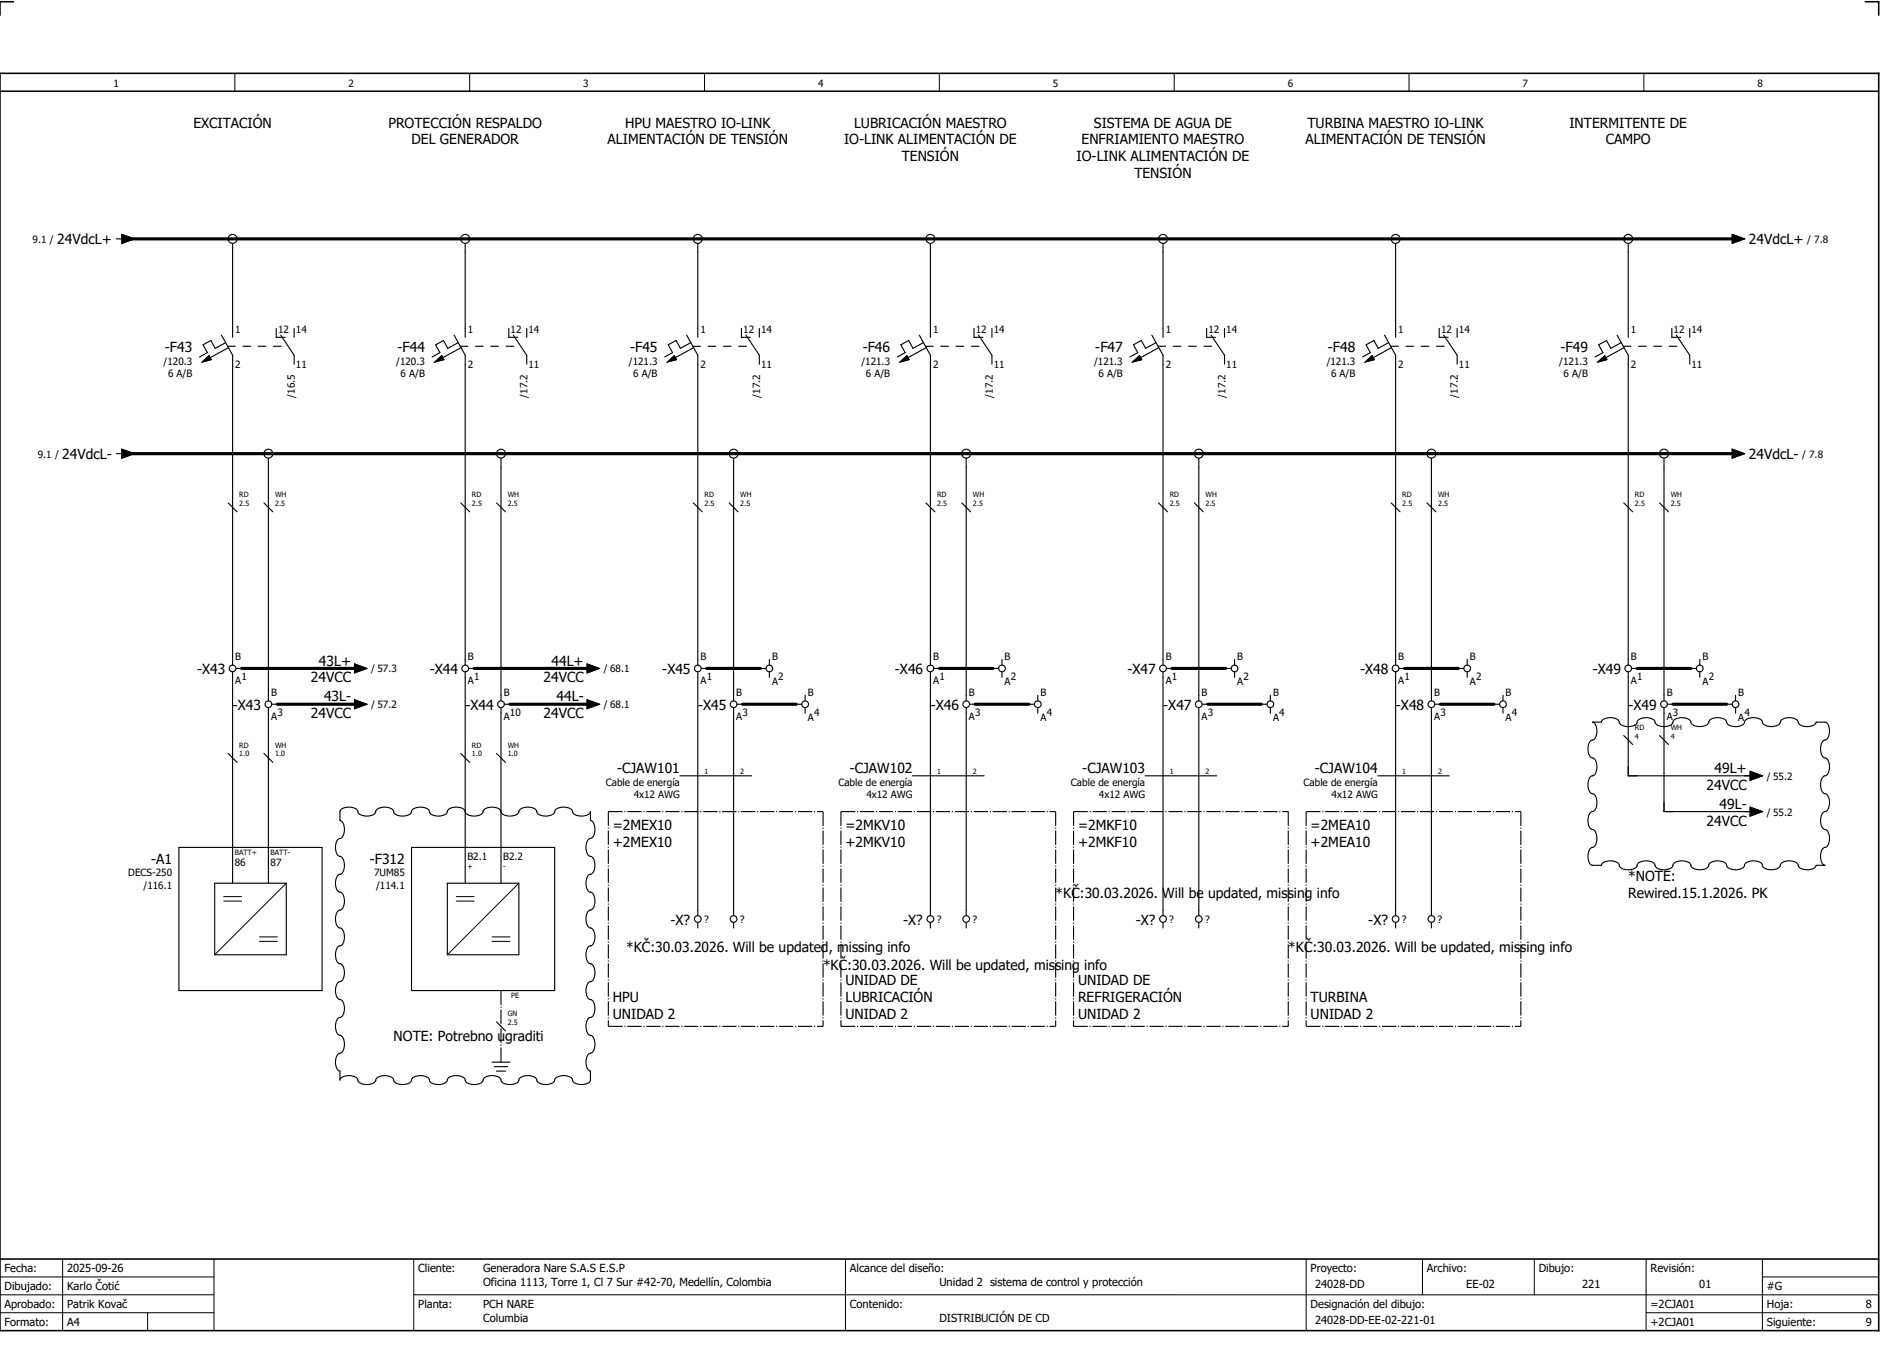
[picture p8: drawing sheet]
<svg xmlns="http://www.w3.org/2000/svg" width="421mm" height="301mm" viewBox="0 0 421 301" stroke-linecap="round" stroke-linejoin="round" font-family="sans-serif">
<path d="M0 16.4h420v281h-420zM3 .4h-3v3M417 .4h3v3M0 20.4h420M0 281.4h420" fill="none" stroke="#000" stroke-width=".35"/>
<g fill="none" stroke="#000" stroke-width=".22">
<path d="M52.5 16.4v4M105 16.4v4M157.5 16.4v4M210 16.4v4M262.5 16.4v4M315 16.4v4M367.5 16.4v4M64 197.4l-16 16M116 197.4l-16 16M50 200.4h4M50 201.4h4M58 210.4h4"/>
<path d="M58 209.4h4M102 200.4h4M102 201.4h4M110 210.4h4M110 209.4h4M0 285.4h47.8M0 293.4h47.8M14 281.4v16M33 293.4v4M47.8 281.4v16M47.8 289.4h-47.8M92.5 281.4v16"/>
<path d="M92.5 289.4h327.5M189 281.4v16M292 281.4v15.8M318 281.4v8M343 281.4v8M368 281.4v15.8M368 293.4h52M394 285.4h26M394 281.4v15.8"/>
</g>
<g fill="none" stroke="#000" stroke-width=".25">
<path d="M26 53.4h1.3M27.3 52.4l2.7 1-2.7 1zM50.5 53.4h3M52 54.4v21M102.5 53.4h3M104 54.4v21M154.5 53.4h3M156 54.4v21M206.5 53.4h3M208 54.4v21M258.5 53.4h3M260 54.4v21"/>
<path d="M310.5 53.4h3M312 54.4v21M362.5 53.4h3M364 54.4v21M386 53.4h1.3M387.3 52.4l2.7 1-2.7 1zM49.5 74.9l2.5 4.5v69.2M50.4 76.6l-2.3 1.3-1-1.8-1.7 1 1 1.7-1.8 1M50.9 77.4h1.7M51.1 77.7l-4.1 2.2M54.3 77.4h1.7M57.7 77.4h1.7"/>
<path d="M61.2 77.4h1.7M61.7 73.4v2h2.1M62.7 74.9l3.1 4.5v2M65.8 73.4v2M101.5 74.9l2.5 4.5v69.2M102.4 76.6l-2.3 1.3-1-1.8-1.7 1 1 1.7-1.8 1M102.9 77.4h1.7M103.1 77.7l-4.1 2.2M106.3 77.4h1.7M109.7 77.4h1.7M113.2 77.4h1.7M113.8 73.4v2h1.9"/>
<path d="M114.8 74.9l3 4.5v2M117.8 73.4v2M153.5 74.9l2.5 4.5v69.2M154.4 76.6l-2.3 1.3-1-1.8-1.7 1 1 1.7-1.8 1M154.9 77.4h1.7M155.1 77.7l-4.1 2.2M158.3 77.4h1.7M161.7 77.4h1.7M165.2 77.4h1.7M165.8 73.4v2h2M166.7 74.9l3.1 4.5v2M169.7 73.4v2"/>
<path d="M205.5 74.9l2.5 4.5v69.2M206.4 76.6l-2.3 1.3-1-1.8-1.7 1 1 1.7-1.8 1M206.9 77.4h1.7M207.1 77.7l-4.1 2.2M210.3 77.4h1.7M213.7 77.4h1.7M217.2 77.4h1.7M217.7 73.4v2h2M218.8 74.9l3 4.5v2M221.8 73.4v2M257.5 74.9l2.5 4.5v69.2M258.4 76.6l-2.3 1.3-1-1.8-1.7 1 1 1.7-1.8 1"/>
<path d="M258.9 77.4h1.7M259.1 77.7l-4.1 2.2M262.3 77.4h1.7M265.7 77.4h1.7M269.2 77.4h1.7M269.8 73.4v2h2M270.7 74.9l3.1 4.5v2M273.7 73.4v2M309.5 74.9l2.5 4.5v2M310.4 76.6l-2.3 1.3-1-1.8-1.7 1 1 1.7-1.8 1M310.9 77.4h1.7M311.1 77.7l-4.1 2.2"/>
<path d="M314.3 77.4h1.7M317.7 77.4h1.7M321.2 77.4h1.7M321.7 73.4v2h2.1M322.8 74.9l3 4.5v2M325.8 73.4v2M361.5 74.9l2.5 4.5v69.2M362.4 76.6l-2.3 1.3-1-1.8-1.7 1 1 1.7-1.8 1M362.9 77.4h1.7M363.1 77.7l-4.1 2.2M366.3 77.4h1.7M369.7 77.4h1.7"/>
<path d="M373.2 77.4h1.7M373.8 73.4v2h2M374.7 74.9l3.1 4.5v2M377.8 73.4v2M45.2 80.9l1.5-1.4 .5 .9zM97.2 80.9l1.5-1.4 .5 .9zM149.2 80.9l1.5-1.4 .5 .9zM201.2 80.9l1.5-1.4 .5 .9zM253.2 80.9l1.5-1.4 .5 .9zM305.2 80.9l1.5-1.4 .5 .9zM312 81.4v67.2M357.2 80.9l1.5-1.4 .5 .9z"/>
<path d="M26 101.4h1.3M27.3 100.4l2.7 1-2.7 1zM51 112.4l2 2M58.5 101.4h3M59 112.4l2 2M60 102.4v54.2M103 112.4l2 2M110.5 101.4h3M111 112.4l2 2M112 102.4v54.2M155 112.4l2 2M162.5 101.4h3"/>
<path d="M163 112.4l2 2M164 102.4v54.2M207 112.4l2 2M214.5 101.4h3M215 112.4l2 2M216 102.4v54.2M259 112.4l2 2M266.5 101.4h3M267 112.4l2 2M268 102.4v54.2M311 112.4l2 2M318.5 101.4h3"/>
<path d="M319 112.4l2 2M320 102.4v54.2M363 112.4l2 2M370.5 101.4h3M371 112.4l2 2M372 102.4v54.2M386 101.4h1.3M387.3 100.4l2.7 1-2.7 1zM52 150.1v47.3M52.8 149.4h1.2M60 158.1v39.3M60.8 157.4h1.2"/>
<path d="M78 149.4h1.3M78 157.4h1.3M79.3 148.4l2.7 1-2.7 1zM79.3 156.4l2.7 1-2.7 1zM104 150.1v47.3M104.7 149.4h1.3M112 158.1v39.3M112.7 157.4h1.3M130 149.4h1.2M130 157.4h1.2M131.2 148.4l2.8 1-2.8 1zM131.2 156.4l2.8 1-2.8 1z"/>
<path d="M156 150.1v54.5M156.8 149.4h1.2M164 158.1v46.5M164.8 157.4h1.2M170 149.4h1.2M172 147.4v1.2M172 150.1v1.3M178 157.4h1.2M180 155.4v1.2M180 158.1v1.3M208 150.1v54.5M208.7 149.4h1.3"/>
<path d="M216 158.1v46.5M216.7 157.4h1.3M222 149.4h1.3M224 147.4v1.2M224 150.1v1.3M230 157.4h1.3M232 155.4v1.2M232 158.1v1.3M260 150.1v54.5M260.8 149.4h1.2M268 158.1v46.5M268.7 157.4h1.3"/>
<path d="M274 149.4h1.2M276 147.4v1.2M276 150.1v1.3M282 157.4h1.2M284 155.4v1.2M284 158.1v1.3M312 150.1v54.5M312.7 149.4h1.3M320 158.1v46.5M320.8 157.4h1.2M326 149.4h1.3M328 147.4v1.2"/>
<path d="M328 150.1v1.3M334 157.4h1.3M336 155.4v1.2M336 158.1v1.3M364 150.1v23.3h28M364.8 149.4h1.2M372 158.1v23.3h20M372.7 157.4h1.3M378 149.4h1.3M380 147.4v1.2M380 150.1v1.3M386 157.4h1.3"/>
<path d="M388 155.4v1.2M388 158.1v1.3M51 168.4l2 2M59 168.4l2 2M103 168.4l2 2M111 168.4l2 2M152 173.4h16M204 173.4h16M256 173.4h16M308 173.4h16M356 161.4h2l.1-.3a2.98 2.98 0 0 1 3.8 0 1.68 1.68 0 0 0 2.1 1.3 1.68 1.68 0 0 0 2.1-1.3 2.98 2.98 0 0 1 3.8 0 1.69 1.69 0 0 0 2.1 1.3 1.68 1.68 0 0 0 2.1-1.3 2.98 2.98 0 0 1 3.8 0 1.68 1.68 0 0 0 2.1 1.3 1.69 1.69 0 0 0 2.1-1.3 2.98 2.98 0 0 1 3.8 0 1.69 1.69 0 0 0 2.1 1.3 1.68 1.68 0 0 0 2.1-1.3 2.98 2.98 0 0 1 3.8 0 1.69 1.69 0 0 0 2.1 1.3 1.68 1.68 0 0 0 2.1-1.3 2.98 2.98 0 0 1 3.8 0 1.68 1.68 0 0 0 2.1 1.3 1.94 1.94 0 0 0 2-1l2.3 .1a2.99 2.99 0 0 1 0 3.8 1.69 1.69 0 0 0-1.3 2.1 1.68 1.68 0 0 0 1.3 2.1 2.98 2.98 0 0 1 0 3.8 1.68 1.68 0 0 0-1.3 2.1 1.68 1.68 0 0 0 1.3 2.1 2.98 2.98 0 0 1 0 3.8 1.68 1.68 0 0 0-1.3 2.1 1.68 1.68 0 0 0 1.3 2.1 2.99 2.99 0 0 1 0 3.8 1.69 1.69 0 0 0-1.3 2.1 1.93 1.93 0 0 0 1 2h-2l-.1 .3a2.98 2.98 0 0 1-3.8 0 1.68 1.68 0 0 0-2.1-1.3 1.69 1.69 0 0 0-2.1 1.3 2.98 2.98 0 0 1-3.8 0 1.69 1.69 0 0 0-2.1-1.3 1.68 1.68 0 0 0-2.1 1.3 2.98 2.98 0 0 1-3.8 0 1.69 1.69 0 0 0-2.1-1.3 1.68 1.68 0 0 0-2.1 1.3 2.97 2.97 0 0 1-3.8 0 1.68 1.68 0 0 0-2.1-1.3 1.69 1.69 0 0 0-2.1 1.3 2.98 2.98 0 0 1-3.8 0 1.69 1.69 0 0 0-2.1-1.3 1.68 1.68 0 0 0-2.1 1.3 2.98 2.98 0 0 1-3.8 0 1.68 1.68 0 0 0-2.1-1.3 1.94 1.94 0 0 0-2 1l-2.3-.1a2.98 2.98 0 0 1 0-3.8 1.68 1.68 0 0 0 1.3-2.1 1.68 1.68 0 0 0-1.3-2.1 2.98 2.98 0 0 1 0-3.8 1.68 1.68 0 0 0 1.3-2.1 1.68 1.68 0 0 0-1.3-2.1 2.97 2.97 0 0 1 0-3.8 1.69 1.69 0 0 0 1.3-2.1 1.68 1.68 0 0 0-1.3-2.1 2.98 2.98 0 0 1 0-3.8 1.68 1.68 0 0 0 1.3-2.1 1.93 1.93 0 0 0-1-2zM363 164.4l2 2"/>
<path d="M371 164.4l2 2M391.3 172.4l2.7 1-2.7 1zM40 189.4h32v32h-32zM48 197.4h16v16h-16zM76.1 181.1a2.98 2.98 0 0 1 3.8 0 1.68 1.68 0 0 0 2.1 1.3 1.68 1.68 0 0 0 2.1-1.3 2.98 2.98 0 0 1 3.8 0 1.68 1.68 0 0 0 2.1 1.3 1.68 1.68 0 0 0 2.1-1.3 2.98 2.98 0 0 1 3.8 0 1.68 1.68 0 0 0 2.1 1.3 1.68 1.68 0 0 0 2.1-1.3 2.97 2.97 0 0 1 3.8 0 1.68 1.68 0 0 0 2.1 1.3 1.68 1.68 0 0 0 2.1-1.3 2.98 2.98 0 0 1 3.8 0 1.68 1.68 0 0 0 2.1 1.3 1.68 1.68 0 0 0 2.1-1.3 2.98 2.98 0 0 1 3.8 0 1.69 1.69 0 0 0 2.1 1.3 1.68 1.68 0 0 0 2.1-1.3 2.98 2.98 0 0 1 3.8 0 1.68 1.68 0 0 0 2.1 1.3 1.93 1.93 0 0 0 2-1v2l.3 .1a2.98 2.98 0 0 1 0 3.8 1.68 1.68 0 0 0-1.3 2.1 1.68 1.68 0 0 0 1.3 2.1 2.98 2.98 0 0 1 0 3.8 1.68 1.68 0 0 0-1.3 2.1 1.68 1.68 0 0 0 1.3 2.1 2.98 2.98 0 0 1 0 3.8 1.68 1.68 0 0 0-1.3 2.1 1.68 1.68 0 0 0 1.3 2.1 2.98 2.98 0 0 1 0 3.8 1.68 1.68 0 0 0-1.3 2.1 1.68 1.68 0 0 0 1.3 2.1 2.98 2.98 0 0 1 0 3.8 1.68 1.68 0 0 0-1.3 2.1 1.68 1.68 0 0 0 1.3 2.1 2.98 2.98 0 0 1 0 3.8 1.69 1.69 0 0 0-1.3 2.1 1.68 1.68 0 0 0 1.3 2.1 2.98 2.98 0 0 1 0 3.8 1.68 1.68 0 0 0-1.3 2.1 1.94 1.94 0 0 0 1 2l-.1 2.3a2.98 2.98 0 0 1-3.8 0 1.68 1.68 0 0 0-2.1-1.3 1.68 1.68 0 0 0-2.1 1.3 2.98 2.98 0 0 1-3.8 0 1.68 1.68 0 0 0-2.1-1.3 1.68 1.68 0 0 0-2.1 1.3 2.98 2.98 0 0 1-3.8 0 1.69 1.69 0 0 0-2.1-1.3 1.68 1.68 0 0 0-2.1 1.3 2.98 2.98 0 0 1-3.8 0 1.68 1.68 0 0 0-2.1-1.3 1.68 1.68 0 0 0-2.1 1.3 2.98 2.98 0 0 1-3.8 0 1.69 1.69 0 0 0-2.1-1.3 1.68 1.68 0 0 0-2.1 1.3 2.98 2.98 0 0 1-3.8 0 1.68 1.68 0 0 0-2.1-1.3 1.68 1.68 0 0 0-2.1 1.3 2.98 2.98 0 0 1-3.8 0 1.68 1.68 0 0 0-2.1-1.3 1.93 1.93 0 0 0-2 1v-2l-.3-.1a2.98 2.98 0 0 1 0-3.8 1.68 1.68 0 0 0 1.3-2.1 1.68 1.68 0 0 0-1.3-2.1 2.98 2.98 0 0 1 0-3.8 1.69 1.69 0 0 0 1.3-2.1 1.68 1.68 0 0 0-1.3-2.1 2.97 2.97 0 0 1 0-3.8 1.68 1.68 0 0 0 1.3-2.1 1.68 1.68 0 0 0-1.3-2.1 2.98 2.98 0 0 1 0-3.8 1.69 1.69 0 0 0 1.3-2.1 1.68 1.68 0 0 0-1.3-2.1 2.98 2.98 0 0 1 0-3.8 1.68 1.68 0 0 0 1.3-2.1 1.68 1.68 0 0 0-1.3-2.1 2.98 2.98 0 0 1 0-3.8 1.69 1.69 0 0 0 1.3-2.1 1.68 1.68 0 0 0-1.3-2.1 2.98 2.98 0 0 1 0-3.8 1.68 1.68 0 0 0 1.3-2.1 1.93 1.93 0 0 0-1-2zM92 189.4h32v32h-32zM100 197.4h16v16h-16zM391.3 180.4l2.7 1-2.7 1zM156 206.1v1.3M164 206.1v1.3M208 206.1v1.3M216 206.1v1.3"/>
<path d="M260 206.1v1.3M268 206.1v1.3M312 206.1v1.3M320 206.1v1.3M110 237.4h4M110.5 238.4h3M111 239.4h2M111 228.4l2 2M112 235.4v2"/>
<circle cx="52" cy="53.4" r="1"/>
<circle cx="104" cy="53.4" r="1"/>
<circle cx="156" cy="53.4" r="1"/>
<circle cx="208" cy="53.4" r="1"/>
<circle cx="260" cy="53.4" r="1"/>
<circle cx="312" cy="53.4" r="1"/>
<circle cx="364" cy="53.4" r="1"/>
<circle cx="60" cy="101.4" r="1"/>
<circle cx="112" cy="101.4" r="1"/>
<circle cx="164" cy="101.4" r="1"/>
<circle cx="216" cy="101.4" r="1"/>
<circle cx="268" cy="101.4" r="1"/>
<circle cx="320" cy="101.4" r="1"/>
<circle cx="372" cy="101.4" r="1"/>
<circle cx="52" cy="149.4" r=".75"/>
<circle cx="60" cy="157.4" r=".75"/>
<circle cx="104" cy="149.4" r=".75"/>
<circle cx="112" cy="157.4" r=".75"/>
<circle cx="156" cy="149.4" r=".75"/>
<circle cx="164" cy="157.4" r=".75"/>
<circle cx="172" cy="149.4" r=".75"/>
<circle cx="180" cy="157.4" r=".75"/>
<circle cx="208" cy="149.4" r=".75"/>
<circle cx="216" cy="157.4" r=".75"/>
<circle cx="224" cy="149.4" r=".75"/>
<circle cx="232" cy="157.4" r=".75"/>
<circle cx="260" cy="149.4" r=".75"/>
<circle cx="268" cy="157.4" r=".75"/>
<circle cx="276" cy="149.4" r=".75"/>
<circle cx="284" cy="157.4" r=".75"/>
<circle cx="312" cy="149.4" r=".75"/>
<circle cx="320" cy="157.4" r=".75"/>
<circle cx="328" cy="149.4" r=".75"/>
<circle cx="336" cy="157.4" r=".75"/>
<circle cx="364" cy="149.4" r=".75"/>
<circle cx="372" cy="157.4" r=".75"/>
<circle cx="380" cy="149.4" r=".75"/>
<circle cx="388" cy="157.4" r=".75"/>
<circle cx="156" cy="205.4" r=".75"/>
<circle cx="164" cy="205.4" r=".75"/>
<circle cx="208" cy="205.4" r=".75"/>
<circle cx="216" cy="205.4" r=".75"/>
<circle cx="260" cy="205.4" r=".75"/>
<circle cx="268" cy="205.4" r=".75"/>
<circle cx="312" cy="205.4" r=".75"/>
<circle cx="320" cy="205.4" r=".75"/>
</g>
<g fill="none" stroke="#000" stroke-width=".7">
<path d="M28 53.4h360M28 101.4h360M54 149.4h26M62 157.4h18M106 149.4h26M114 157.4h18M158 149.4h12M166 157.4h12M210 149.4h12M218 157.4h12M262 149.4h12M270 157.4h12"/>
<path d="M314 149.4h12M322 157.4h12M366 149.4h12M374 157.4h12"/>
</g>
<g fill="none" stroke="#000" stroke-width=".25" stroke-dasharray="3.2 .4 .3 .4" stroke-linecap="butt">
<path d="M136 181.4h48M136 181.4v48M184 181.4v48M188 181.4h48M188 181.4v48M236 181.4v48M240 181.4h48M240 181.4v48M288 181.4v48M292 181.4h48M292 181.4v48M340 181.4v48"/>
<path d="M112 221.4v14M136 229.4h48M188 229.4h48M240 229.4h48M292 229.4h48"/>
</g>
<g fill="#000" stroke="#000" stroke-width=".22">
<path d="M27.3 52.4l2.7 1-2.7 1zM387.3 52.4l2.7 1-2.7 1zM45.2 80.9l1.5-1.4 .5 .9zM97.2 80.9l1.5-1.4 .5 .9zM149.2 80.9l1.5-1.4 .5 .9zM201.2 80.9l1.5-1.4 .5 .9zM253.2 80.9l1.5-1.4 .5 .9zM305.2 80.9l1.5-1.4 .5 .9zM357.2 80.9l1.5-1.4 .5 .9zM27.3 100.4l2.7 1-2.7 1zM387.3 100.4l2.7 1-2.7 1zM79.3 148.4l2.7 1-2.7 1z"/>
<path d="M79.3 156.4l2.7 1-2.7 1zM131.2 148.4l2.8 1-2.8 1zM131.2 156.4l2.8 1-2.8 1zM391.3 172.4l2.7 1-2.7 1zM391.3 180.4l2.7 1-2.7 1z"/>
</g>
<g font-size="3.1">
<text x="43.2" y="28.5">EXCITACIÓN</text>
<text x="86.8" y="28.5">PROTECCIÓN RESPALDO</text>
<text x="139.7" y="28.5">HPU MAESTRO IO-LINK</text>
<text x="190.9" y="28.5">LUBRICACIÓN MAESTRO</text>
<text x="244.6" y="28.5">SISTEMA DE AGUA DE</text>
<text x="292.3" y="28.5">TURBINA MAESTRO IO-LINK</text>
<text x="350.9" y="28.5">INTERMITENTE DE</text>
<text x="92" y="32.3">DEL GENERADOR</text>
<text x="135.8" y="32.3">ALIMENTACIÓN DE TENSIÓN</text>
<text x="188.7" y="32.3">IO-LINK ALIMENTACIÓN DE</text>
<text x="241.8" y="32.3">ENFRIAMIENTO MAESTRO</text>
<text x="291.8" y="32.3">ALIMENTACIÓN DE TENSIÓN</text>
<text x="359" y="32.3">CAMPO</text>
<text x="201.6" y="36">TENSIÓN</text>
<text x="240.7" y="36">IO-LINK ALIMENTACIÓN DE</text>
<text x="253.6" y="39.8">TENSIÓN</text>
<text x="12.8" y="54.6">24VdcL+</text>
<text x="391" y="54.6">24VdcL+</text>
<text x="36.9" y="78.6">-F43</text>
<text x="88.9" y="78.6">-F44</text>
<text x="140.9" y="78.6">-F45</text>
<text x="192.9" y="78.6">-F46</text>
<text x="244.9" y="78.6">-F47</text>
<text x="296.9" y="78.6">-F48</text>
<text x="348.9" y="78.6">-F49</text>
<text x="13.9" y="102.6">24VdcL-</text>
<text x="391" y="102.6">24VdcL-</text>
<text x="71.3" y="148.8">43L+</text>
<text x="123.3" y="148.8">44L+</text>
<text x="44.1" y="150.7">-X43</text>
<text x="69.5" y="152.5">24VCC</text>
<text x="96.1" y="150.7">-X44</text>
<text x="121.5" y="152.5">24VCC</text>
<text x="148.1" y="150.7">-X45</text>
<text x="200.1" y="150.7">-X46</text>
<text x="252.1" y="150.7">-X47</text>
<text x="304.1" y="150.7">-X48</text>
<text x="356.1" y="150.7">-X49</text>
<text x="52.1" y="158.7">-X43</text>
<text x="69.5" y="160.5">24VCC</text>
<text x="72.4" y="156.8">43L-</text>
<text x="104.1" y="158.7">-X44</text>
<text x="121.5" y="160.5">24VCC</text>
<text x="124.4" y="156.8">44L-</text>
<text x="156.1" y="158.7">-X45</text>
<text x="208.1" y="158.7">-X46</text>
<text x="260.1" y="158.7">-X47</text>
<text x="312.1" y="158.7">-X48</text>
<text x="364.1" y="158.7">-X49</text>
<text x="138" y="172.8">-CJAW101</text>
<text x="190" y="172.8">-CJAW102</text>
<text x="242" y="172.8">-CJAW103</text>
<text x="294" y="172.8">-CJAW104</text>
<text x="383.3" y="172.8">49L+</text>
<text x="381.5" y="176.5">24VCC</text>
<text x="137" y="185.5">=2MEX10</text>
<text x="189" y="185.5">=2MKV10</text>
<text x="241" y="185.5">=2MKF10</text>
<text x="293" y="185.5">=2MEA10</text>
<text x="381.5" y="184.5">24VCC</text>
<text x="384.4" y="180.8">49L-</text>
<text x="137" y="189.3">+2MEX10</text>
<text x="189" y="189.3">+2MKV10</text>
<text x="241" y="189.3">+2MKF10</text>
<text x="293" y="189.3">+2MEA10</text>
<text x="33.8" y="193">-A1</text>
<text x="82.7" y="193">-F312</text>
<text x="364" y="197">*NOTE:</text>
<text x="236" y="200.8">*KČ:30.03.2026. Will be updated, missing info</text>
<text x="364" y="200.8">Rewired.15.1.2026. PK</text>
<text x="149.9" y="206.6">-X?</text>
<text x="201.9" y="206.6">-X?</text>
<text x="253.9" y="206.6">-X?</text>
<text x="305.9" y="206.6">-X?</text>
<text x="140" y="212.8">*KČ:30.03.2026. Will be updated, missing info</text>
<text x="288" y="212.8">*KČ:30.03.2026. Will be updated, missing info</text>
<text x="184" y="216.8">*KČ:30.03.2026. Will be updated, missing info</text>
<text x="189" y="220.3">UNIDAD DE</text>
<text x="241" y="220.3">UNIDAD DE</text>
<text x="137" y="224">HPU</text>
<text x="137" y="227.8">UNIDAD 2</text>
<text x="189" y="224">LUBRICACIÓN</text>
<text x="189" y="227.8">UNIDAD 2</text>
<text x="241" y="224">REFRIGERACIÓN</text>
<text x="241" y="227.8">UNIDAD 2</text>
<text x="293" y="224">TURBINA</text>
<text x="293" y="227.8">UNIDAD 2</text>
<text x="88" y="232.8">NOTE: Potrebno ugraditi</text>
</g>
<g font-size="2.5">
<text x="1" y="284.4">Fecha:</text>
<text x="15" y="284.4">2025-09-26</text>
<text x="93.5" y="284.4">Cliente:</text>
<text x="108" y="284.4">Generadora Nare S.A.S E.S.P</text>
<text x="108" y="287.4">Oficina 1113, Torre 1, Cl 7 Sur #42-70, Medellín, Colombia</text>
<text x="190" y="284.4">Alcance del diseño:</text>
<text x="210" y="287.4">Unidad 2 sistema de control y protección</text>
<text x="293" y="284.4">Proyecto:</text>
<text x="294" y="287.9">24028-DD</text>
<text x="319" y="284.4">Archivo:</text>
<text x="327.8" y="287.9">EE-02</text>
<text x="344" y="284.4">Dibujo:</text>
<text x="353.7" y="287.9">221</text>
<text x="369" y="284.4">Revisión:</text>
<text x="379.9" y="287.9">01</text>
<text x="1" y="288.4">Dibujado:</text>
<text x="1" y="292.4">Aprobado:</text>
<text x="15" y="288.4">Karlo Čotić</text>
<text x="15" y="292.4">Patrik Kovač</text>
<text x="93.5" y="292.4">Planta:</text>
<text x="108" y="292.4">PCH NARE</text>
<text x="190" y="292.4">Contenido:</text>
<text x="293" y="292.4">Designación del dibujo:</text>
<text x="369" y="292.4">=2CJA01</text>
<text x="395" y="292.4">Hoja:</text>
<text x="395" y="288.4">#G</text>
<text x="417.1" y="292.4">8</text>
<text x="1" y="296.4">Formato:</text>
<text x="15" y="296.4">A4</text>
<text x="108" y="295.4">Columbia</text>
<text x="210" y="295.4">DISTRIBUCIÓN DE CD</text>
<text x="294" y="295.9">24028-DD-EE-02-221-01</text>
<text x="369" y="296.4">+2CJA01</text>
<text x="395" y="296.4">Siguiente:</text>
<text x="417.1" y="296.4">9</text>
</g>
<g font-size="2.2">
<text x="25.4" y="19.4">1</text>
<text x="77.9" y="19.4">2</text>
<text x="130.4" y="19.4">3</text>
<text x="182.9" y="19.4">4</text>
<text x="235.4" y="19.4">5</text>
<text x="287.9" y="19.4">6</text>
<text x="340.4" y="19.4">7</text>
<text x="392.9" y="19.4">8</text>
<text x="7.3" y="54.3">9.1 /</text>
<text x="404" y="54.3">/ 7.8</text>
<text x="52.6" y="74.3">1</text>
<text x="62.1" y="74.3">12</text>
<text x="66.2" y="74.3">14</text>
<text x="104.6" y="74.3">1</text>
<text x="114.2" y="74.3">12</text>
<text x="118.1" y="74.3">14</text>
<text x="156.6" y="74.3">1</text>
<text x="166.1" y="74.3">12</text>
<text x="170.2" y="74.3">14</text>
<text x="208.6" y="74.3">1</text>
<text x="218.2" y="74.3">12</text>
<text x="222.2" y="74.3">14</text>
<text x="260.6" y="74.3">1</text>
<text x="270.2" y="74.3">12</text>
<text x="274.1" y="74.3">14</text>
<text x="312.6" y="74.3">1</text>
<text x="322.1" y="74.3">12</text>
<text x="326.2" y="74.3">14</text>
<text x="364.6" y="74.3">1</text>
<text x="374.1" y="74.3">12</text>
<text x="378.1" y="74.3">14</text>
<text x="36.6" y="81.5">/120.3</text>
<text x="52.6" y="82.2">2</text>
<text x="66.2" y="82.2">11</text>
<text x="88.6" y="81.5">/120.3</text>
<text x="104.6" y="82.2">2</text>
<text x="118.1" y="82.2">11</text>
<text x="140.6" y="81.5">/121.3</text>
<text x="156.6" y="82.2">2</text>
<text x="170.2" y="82.2">11</text>
<text x="192.6" y="81.5">/121.3</text>
<text x="208.6" y="82.2">2</text>
<text x="222.2" y="82.2">11</text>
<text x="244.6" y="81.5">/121.3</text>
<text x="260.6" y="82.2">2</text>
<text x="274.1" y="82.2">11</text>
<text x="296.6" y="81.5">/121.3</text>
<text x="312.6" y="82.2">2</text>
<text x="326.2" y="82.2">11</text>
<text x="348.6" y="81.5">/121.3</text>
<text x="364.6" y="82.2">2</text>
<text x="378.1" y="82.2">11</text>
<text x="37.6" y="84.2">6 A/B</text>
<text x="65.9" y="88.9" transform="rotate(-90 65.9 88.9)">/16.5</text>
<text x="89.6" y="84.2">6 A/B</text>
<text x="117.9" y="88.9" transform="rotate(-90 117.9 88.9)">/17.2</text>
<text x="141.6" y="84.2">6 A/B</text>
<text x="169.9" y="88.9" transform="rotate(-90 169.9 88.9)">/17.2</text>
<text x="193.6" y="84.2">6 A/B</text>
<text x="221.9" y="88.9" transform="rotate(-90 221.9 88.9)">/17.2</text>
<text x="245.6" y="84.2">6 A/B</text>
<text x="273.9" y="88.9" transform="rotate(-90 273.9 88.9)">/17.2</text>
<text x="297.6" y="84.2">6 A/B</text>
<text x="325.9" y="88.9" transform="rotate(-90 325.9 88.9)">/17.2</text>
<text x="349.6" y="84.2">6 A/B</text>
<text x="8.4" y="102.3">9.1 /</text>
<text x="402.9" y="102.3">/ 7.8</text>
<text x="52.6" y="147.5">B</text>
<text x="104.6" y="147.5">B</text>
<text x="156.6" y="147.5">B</text>
<text x="172.6" y="147.5">B</text>
<text x="208.6" y="147.5">B</text>
<text x="224.6" y="147.5">B</text>
<text x="260.6" y="147.5">B</text>
<text x="276.6" y="147.5">B</text>
<text x="312.6" y="147.5">B</text>
<text x="328.6" y="147.5">B</text>
<text x="364.6" y="147.5">B</text>
<text x="380.6" y="147.5">B</text>
<text x="52.6" y="152.9">A</text>
<text x="54" y="152">1</text>
<text x="60.6" y="155.5">B</text>
<text x="83" y="150.3">/ 57.3</text>
<text x="104.6" y="152.9">A</text>
<text x="106" y="152">1</text>
<text x="112.6" y="155.5">B</text>
<text x="135" y="150.3">/ 68.1</text>
<text x="156.6" y="152.9">A</text>
<text x="158" y="152">1</text>
<text x="164.6" y="155.5">B</text>
<text x="172.6" y="153">A</text>
<text x="174" y="152">2</text>
<text x="180.6" y="155.5">B</text>
<text x="208.6" y="152.9">A</text>
<text x="210" y="152">1</text>
<text x="216.6" y="155.5">B</text>
<text x="224.6" y="153">A</text>
<text x="226" y="152">2</text>
<text x="232.6" y="155.5">B</text>
<text x="260.6" y="152.9">A</text>
<text x="262" y="152">1</text>
<text x="268.6" y="155.5">B</text>
<text x="276.6" y="153">A</text>
<text x="278" y="152">2</text>
<text x="284.6" y="155.5">B</text>
<text x="312.6" y="152.9">A</text>
<text x="314" y="152">1</text>
<text x="320.6" y="155.5">B</text>
<text x="328.6" y="153">A</text>
<text x="330" y="152">2</text>
<text x="336.6" y="155.5">B</text>
<text x="364.6" y="152.9">A</text>
<text x="366" y="152">1</text>
<text x="372.6" y="155.5">B</text>
<text x="380.6" y="153">A</text>
<text x="382" y="152">2</text>
<text x="388.6" y="155.5">B</text>
<text x="60.6" y="160.9">A</text>
<text x="62" y="160">3</text>
<text x="83" y="158.3">/ 57.2</text>
<text x="112.6" y="160.9">A</text>
<text x="114" y="160">10</text>
<text x="135" y="158.3">/ 68.1</text>
<text x="164.6" y="160.9">A</text>
<text x="166" y="160">3</text>
<text x="180.6" y="161">A</text>
<text x="182" y="160">4</text>
<text x="216.6" y="160.9">A</text>
<text x="218" y="160">3</text>
<text x="232.6" y="161">A</text>
<text x="234" y="160">4</text>
<text x="268.6" y="160.9">A</text>
<text x="270" y="160">3</text>
<text x="284.6" y="161">A</text>
<text x="286" y="160">4</text>
<text x="320.6" y="160.9">A</text>
<text x="322" y="160">3</text>
<text x="336.6" y="161">A</text>
<text x="338" y="160">4</text>
<text x="372.6" y="160.9">A</text>
<text x="374" y="160">3</text>
<text x="388.6" y="161">A</text>
<text x="390" y="160">4</text>
<text x="135.4" y="175.6">Cable de energía</text>
<text x="141.7" y="178.3">4x12 AWG</text>
<text x="187.4" y="175.6">Cable de energía</text>
<text x="193.7" y="178.3">4x12 AWG</text>
<text x="239.4" y="175.6">Cable de energía</text>
<text x="245.7" y="178.3">4x12 AWG</text>
<text x="291.4" y="175.6">Cable de energía</text>
<text x="297.7" y="178.3">4x12 AWG</text>
<text x="395" y="174.3">/ 55.2</text>
<text x="395" y="182.3">/ 55.2</text>
<text x="28.7" y="195.9">DECS-250</text>
<text x="52.5" y="193.6">86</text>
<text x="60.5" y="193.6">87</text>
<text x="83.6" y="195.9">7UM85</text>
<text x="104.5" y="192.1">B2.1</text>
<text x="112.5" y="192.1">B2.2</text>
<text x="32.1" y="198.6">/116.1</text>
<text x="84.1" y="198.6">/114.1</text>
<text x="157.4" y="206.3">?</text>
<text x="165.4" y="206.3">?</text>
<text x="209.4" y="206.3">?</text>
<text x="217.4" y="206.3">?</text>
<text x="261.4" y="206.3">?</text>
<text x="269.4" y="206.3">?</text>
<text x="313.4" y="206.3">?</text>
<text x="321.4" y="206.3">?</text>
</g>
<g font-size="1.6">
<text x="53.5" y="113.1">2.5</text>
<text x="53.5" y="111.1">RD</text>
<text x="61.5" y="113.1">2.5</text>
<text x="61.5" y="111.1">WH</text>
<text x="105.5" y="113.1">2.5</text>
<text x="105.5" y="111.1">RD</text>
<text x="113.5" y="113.1">2.5</text>
<text x="113.5" y="111.1">WH</text>
<text x="157.5" y="113.1">2.5</text>
<text x="157.5" y="111.1">RD</text>
<text x="165.5" y="113.1">2.5</text>
<text x="165.5" y="111.1">WH</text>
<text x="209.5" y="113.1">2.5</text>
<text x="209.5" y="111.1">RD</text>
<text x="217.5" y="113.1">2.5</text>
<text x="217.5" y="111.1">WH</text>
<text x="261.5" y="113.1">2.5</text>
<text x="261.5" y="111.1">RD</text>
<text x="269.5" y="113.1">2.5</text>
<text x="269.5" y="111.1">WH</text>
<text x="313.5" y="113.1">2.5</text>
<text x="313.5" y="111.1">RD</text>
<text x="321.5" y="113.1">2.5</text>
<text x="321.5" y="111.1">WH</text>
<text x="365.5" y="113.1">2.5</text>
<text x="365.5" y="111.1">RD</text>
<text x="373.5" y="113.1">2.5</text>
<text x="373.5" y="111.1">WH</text>
<text x="53.5" y="167.1">RD</text>
<text x="61.5" y="167.1">WH</text>
<text x="105.5" y="167.1">RD</text>
<text x="113.5" y="167.1">WH</text>
<text x="365.5" y="165.1">4</text>
<text x="365.5" y="163.1">RD</text>
<text x="373.5" y="165.1">4</text>
<text x="373.5" y="163.1">WH</text>
<text x="53.5" y="169.1">1.0</text>
<text x="61.5" y="169.1">1.0</text>
<text x="105.5" y="169.1">1.0</text>
<text x="113.5" y="169.1">1.0</text>
<text x="157.5" y="172.9">1</text>
<text x="165.5" y="172.9">2</text>
<text x="209.5" y="172.9">1</text>
<text x="217.5" y="172.9">2</text>
<text x="261.5" y="172.9">1</text>
<text x="269.5" y="172.9">2</text>
<text x="313.5" y="172.9">1</text>
<text x="321.5" y="172.9">2</text>
<text x="52.5" y="191">BATT+</text>
<text x="60.5" y="191">BATT-</text>
<text x="104.5" y="194.2">+</text>
<text x="112.5" y="194.2">-</text>
<text x="113.5" y="227.1">GN</text>
<text x="114.3" y="223.1">PE</text>
<text x="113.5" y="229.1">2.5</text>
</g>
</svg>
